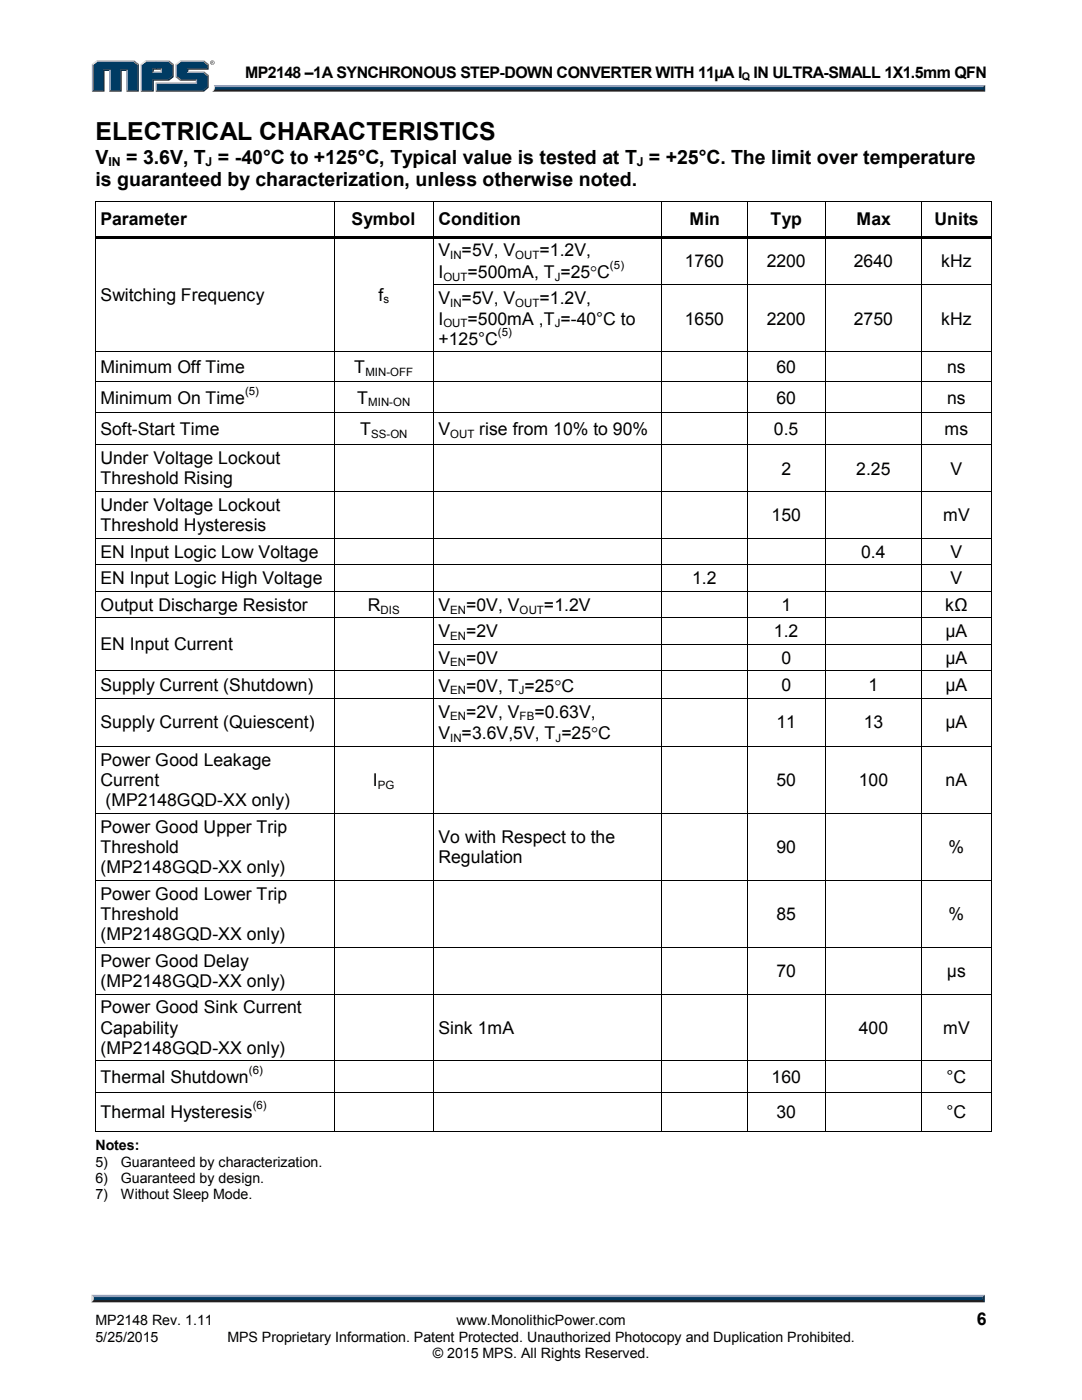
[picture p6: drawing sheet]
<svg xmlns="http://www.w3.org/2000/svg" width="216mm" height="279mm" viewBox="0 0 216 279" stroke-linecap="round" stroke-linejoin="round" font-family="sans-serif">
<path d="M42.7 17h153.9l-.4 .6h-153.4z" fill="#94a0b9"/>
<path d="M42.8 17.6h153.4l.4 .7h-154.3l.4-.3z" fill="#231f20"/>
<path d="M196.2 17.4l.4-.4v1.3l-.4-.4z" fill="#001339"/>
<path d="M42.9 17.4h153.3v.5h-153.4z" fill="#003b63"/>
<path d="M42.7 17l.2 .5a.78 .78 0 0 1-.6 .8l.1-.1a1.22 1.22 0 0 0 .3-1.2z" fill="#dcddde"/>
<path d="M30.4 14.5l.3-.2h1.3l.3 .2z" fill="#94a0b9"/>
<g fill="#003b63">
<path d="M18.6 12.9l.8-.6h7.2l.8 .6v5.1h-2v-4.1h-1.4v4.1h-2v-4.1h-1.4v4.1h-2z"/>
<path d="M28.3 12.9l.8-.6h2.2v1.3h-.9v.9h1.9v-.9h-1.3v-1.3h2.6l.8 .6v2.3l-.8 .6h-3.2v2.2h-2.1z"/>
<path d="M31.3 16.7h8v-.9h-3.2l-.9-.6v-2.3l.9-.6h4.4l.9 .6v.7h-4.1v.9h3.2l.9 .6v2.2l-.9 .7h-9.2z"/>
</g>
<path d="M35.9 12.2h4.8" fill="none" stroke="#94a0b9" stroke-width=".26"/>
<path d="M35 12.8l.9-.7 .2 .2-.8 .6z" fill="#dcddde"/>
<path d="M35.1 12.8v2.6" fill="none" stroke="#94a0b9" stroke-width=".27"/>
<path d="M35 15.4l.3-.2 .8 .6-.2 .3z" fill="#547194"/>
<path d="M35.9 16h3.4" fill="none" stroke="#001339" stroke-width=".26"/>
<g fill="#94a0b9">
<path d="M31 16.5h8.1v-.4l.2-.3v.9h-8z"/>
<path d="M31 16.5l.3 .2v1.3l-.3 .3z"/>
</g>
<path d="M37.3 13.6h4.1v-.7l.2-.1v1.1h-4v.4l-.3 .2z" fill="#001339"/>
<path d="M37.3 14.4h3.4" fill="none" stroke="#94a0b9" stroke-width=".26"/>
<path d="M40.7 14.3l.9 .7-.2 .1-.9-.6z" fill="#547194"/>
<g fill="#001339">
<path d="M31 18.3l.3-.3h9.2l.9-.7v-2.2l.2-.1v2.5l-.9 .8z"/>
<path d="M30.4 15.8h3.2l.8-.6v-2.3l.2-.1v2.6l-.9 .7h-3v2.2h-2.6l.2-.3h2.1z"/>
</g>
<path d="M33.7 12.1l.9 .7-.2 .1-.8-.6z" fill="#547194"/>
<path d="M29 12.2h4.7" fill="none" stroke="#94a0b9" stroke-width=".26"/>
<path d="M28.1 12.8l.9-.7 .1 .2-.8 .6z" fill="#dcddde"/>
<path d="M28.2 12.8v5.5" fill="none" stroke="#94a0b9" stroke-width=".27"/>
<path d="M32 13.9l.3-.3v.9l-.3-.2z" fill="#94a0b9"/>
<g fill="#001339">
<path d="M30.4 13.6h1.9l-.3 .3h-1.3v.4l-.3 .2z"/>
<path d="M27.4 12.9l.3-.1v5.5h-2.5l.2-.3h2z"/>
</g>
<path d="M26.8 12.1l.9 .7-.3 .1-.8-.6z" fill="#547194"/>
<path d="M19.2 12.2h7.6" fill="none" stroke="#94a0b9" stroke-width=".26"/>
<path d="M18.3 12.8l.9-.7 .2 .2-.8 .6z" fill="#dcddde"/>
<path d="M18.5 12.8v5.5" fill="none" stroke="#94a0b9" stroke-width=".27"/>
<path d="M20.6 13.9h1.4l-.2 .3h-.9v4.1h-2.6l.3-.3h2z" fill="#001339"/>
<path d="M21.9 13.9v4.4" fill="none" stroke="#94a0b9" stroke-width=".27"/>
<path d="M24 13.9h1.4l-.2 .3h-.9v4.1h-2.5l.2-.3h2z" fill="#001339"/>
<path d="M25.3 13.9v4.4" fill="none" stroke="#94a0b9" stroke-width=".27"/>
<path d="M40.7 12.1l.9 .7-.2 .1-.9-.6z" fill="#547194"/>
<g fill="#231f20">
<path d="M18.7 259.2h177.4l.4 .7h-178.3z"/>
<path d="M41.9 12.5a.45 .45 0 0 1 .9 0 .45 .45 0 0 1-.9 0zM42 12.5a.36 .36 0 0 0 .7 0 .36 .36 0 0 0-.7 0zM42.2 12.3h.3l.1 .5-.3-.3-.1 .3zM42.3 12.3v.2h.1z"/>
</g>
<path d="M18.3 258.4h178.2l-.4 .8h-177.4z" fill="#94a0b9"/>
<path d="M196.5 258.4v1.5l-.4-.4v-.6z" fill="#001339"/>
<path d="M18.7 258.9h177.4v.6h-177.4z" fill="#003b63"/>
<path d="M18.2 258.4l.5 .5v.5l-.5 .5z" fill="#dcddde"/>
<g fill="#000">
<path d="M19 40.1h.1v.7h-.1zM19 47.2h.1v.7h-.1zM19 56.8h.1v.6h-.1zM19.1 47.2h47.5v.5h-47.5zM66.6 40.1h.2v.7h-.2zM66.6 47.7h.2v.2h-.2zM66.6 47.2h19.8v.5h-19.8zM66.6 56.8h.2v.6h-.2zM86.4 40.1h.2v.7h-.2zM86.4 47.7h.2v.2h-.2zM86.4 47.2h45.6v.5h-45.6zM86.4 56.8h.2v.6h-.2z"/>
<path d="M132 40.1h.2v.7h-.2zM132 47.7h.2v.2h-.2zM132 47.2h17v.5h-17zM132 56.8h.2v.6h-.2zM149 40.1h.1v.7h-.1zM149 47.7h.1v.2h-.1zM149 47.2h15.7v.5h-15.7zM149 56.8h.1v.6h-.1zM164.7 40.1h.2v.7h-.2zM164.7 47.7h.2v.2h-.2zM164.7 47.2h19v.5h-19zM164.7 56.8h.2v.6h-.2z"/>
<path d="M183.7 40.1h.2v.7h-.2zM183.7 47.7h.2v.2h-.2zM183.7 47.2h14.1v.5h-14.1zM183.7 56.8h.2v.6h-.2zM197.8 40.1h.2v.7h-.2zM197.8 40.1h.2v.2h-.2zM197.8 47.2h.2v.7h-.2zM197.8 56.8h.2v.6h-.2zM19 70.1h.1v.7h-.1zM19 76.1h.1v.7h-.1zM66.6 70.1h.2v.7h-.2zM66.6 76.1h.2v.7h-.2z"/>
<path d="M86.4 70.1h.2v.7h-.2zM86.4 76.1h.2v.7h-.2zM132 70.1h.2v.7h-.2zM132 76.1h.2v.7h-.2zM149 70.1h.1v.7h-.1zM149 76.1h.1v.7h-.1zM164.7 70.1h.2v.7h-.2zM164.7 76.1h.2v.7h-.2zM183.7 70.1h.2v.7h-.2zM183.7 76.1h.2v.7h-.2zM197.8 70.1h.2v.7h-.2zM197.8 76.1h.2v.7h-.2z"/>
<path d="M19 82.3h.1v.7h-.1zM19 88.7h.1v.7h-.1zM19 98h.1v.7h-.1zM66.6 82.3h.2v.7h-.2zM66.6 88.7h.2v.7h-.2zM66.6 98h.2v.7h-.2zM86.4 82.3h.2v.7h-.2zM86.4 88.7h.2v.7h-.2zM86.4 98h.2v.7h-.2zM132 82.3h.2v.7h-.2zM132 88.7h.2v.7h-.2zM132 98h.2v.7h-.2z"/>
<path d="M149 82.3h.1v.7h-.1zM149 88.7h.1v.7h-.1zM149 98h.1v.7h-.1zM164.7 82.3h.2v.7h-.2zM164.7 88.7h.2v.7h-.2zM164.7 98h.2v.7h-.2zM183.7 82.3h.2v.7h-.2zM183.7 88.7h.2v.7h-.2zM183.7 98h.2v.7h-.2zM197.8 82.3h.2v.7h-.2zM197.8 88.7h.2v.7h-.2zM197.8 98h.2v.7h-.2z"/>
<path d="M19 107.3h.1v.7h-.1zM19 112.6h.1v.6h-.1zM19 118h.1v.7h-.1zM66.6 107.3h.2v.7h-.2zM66.6 112.6h.2v.6h-.2zM66.6 118h.2v.7h-.2zM86.4 107.3h.2v.7h-.2zM86.4 112.6h.2v.6h-.2zM86.4 118h.2v.7h-.2zM132 107.3h.2v.7h-.2zM132 112.6h.2v.6h-.2zM132 118h.2v.7h-.2z"/>
<path d="M149 107.3h.1v.7h-.1zM149 112.6h.1v.6h-.1zM149 118h.1v.7h-.1zM164.7 107.3h.2v.7h-.2zM164.7 112.6h.2v.6h-.2zM164.7 118h.2v.7h-.2zM183.7 107.3h.2v.7h-.2zM183.7 112.6h.2v.6h-.2zM183.7 118h.2v.7h-.2zM197.8 107.3h.2v.7h-.2zM197.8 112.6h.2v.6h-.2zM197.8 118h.2v.7h-.2z"/>
<path d="M19 123.2h.1v.7h-.1zM19 128.5h.1v.7h-.1zM19 133.7h.1v.7h-.1zM19 139.3h.1v.7h-.1zM66.6 123.2h.2v.7h-.2zM66.6 128.5h.2v.7h-.2zM66.6 133.7h.2v.7h-.2zM66.6 139.3h.2v.7h-.2zM86.4 123.2h.2v.7h-.2zM86.4 128.5h.2v.7h-.2zM86.4 133.7h.2v.7h-.2zM86.4 139.3h.2v.7h-.2z"/>
<path d="M132 123.2h.2v.7h-.2zM132 128.5h.2v.7h-.2zM132 133.7h.2v.7h-.2zM132 139.3h.2v.7h-.2zM149 123.2h.1v.7h-.1zM149 128.5h.1v.7h-.1zM149 133.7h.1v.7h-.1zM149 139.3h.1v.7h-.1zM164.7 123.2h.2v.7h-.2zM164.7 128.5h.2v.7h-.2zM164.7 133.7h.2v.7h-.2zM164.7 139.3h.2v.7h-.2z"/>
<path d="M183.7 123.2h.2v.7h-.2zM183.7 128.5h.2v.7h-.2zM183.7 133.7h.2v.7h-.2zM183.7 139.3h.2v.7h-.2zM197.8 123.2h.2v.7h-.2zM197.8 128.5h.2v.7h-.2zM197.8 133.7h.2v.7h-.2zM197.8 139.3h.2v.7h-.2zM19 148.8h.1v.7h-.1zM66.6 148.8h.2v.7h-.2zM86.4 148.8h.2v.7h-.2zM132 148.8h.2v.7h-.2z"/>
<path d="M149 148.8h.1v.7h-.1zM164.7 148.8h.2v.7h-.2zM183.7 148.8h.2v.7h-.2zM197.8 148.8h.2v.7h-.2zM19 162.2h.1v.7h-.1zM19 175.6h.1v.7h-.1zM66.6 162.2h.2v.7h-.2zM66.6 175.6h.2v.7h-.2zM86.4 162.2h.2v.7h-.2zM86.4 175.6h.2v.7h-.2zM132 162.2h.2v.7h-.2zM132 175.6h.2v.7h-.2z"/>
<path d="M149 162.2h.1v.7h-.1zM149 175.6h.1v.7h-.1zM164.7 162.2h.2v.7h-.2zM164.7 175.6h.2v.7h-.2zM183.7 162.2h.2v.7h-.2zM183.7 175.6h.2v.7h-.2zM197.8 162.2h.2v.7h-.2zM197.8 175.6h.2v.7h-.2zM19 189h.1v.7h-.1zM19 198.3h.1v.7h-.1zM66.6 189h.2v.7h-.2zM66.6 198.3h.2v.7h-.2z"/>
<path d="M86.4 189h.2v.7h-.2zM86.4 198.3h.2v.7h-.2zM132 189h.2v.7h-.2zM132 198.3h.2v.7h-.2zM149 189h.1v.7h-.1zM149 198.3h.1v.7h-.1zM164.7 189h.2v.7h-.2zM164.7 198.3h.2v.7h-.2zM183.7 189h.2v.7h-.2zM183.7 198.3h.2v.7h-.2zM197.8 189h.2v.7h-.2zM197.8 198.3h.2v.7h-.2z"/>
<path d="M19 211.6h.1v.7h-.1zM19 217.9h.1v.7h-.1zM66.6 211.6h.2v.7h-.2zM66.6 217.9h.2v.7h-.2zM86.4 211.6h.2v.7h-.2zM86.4 217.9h.2v.7h-.2zM132 211.6h.2v.7h-.2zM132 217.9h.2v.7h-.2zM149 211.6h.1v.7h-.1zM149 217.9h.1v.7h-.1zM164.7 211.6h.2v.7h-.2zM164.7 217.9h.2v.7h-.2z"/>
<path d="M183.7 211.6h.2v.7h-.2zM183.7 217.9h.2v.7h-.2zM197.8 211.6h.2v.7h-.2zM197.8 217.9h.2v.7h-.2zM197.8 225.8h.2v.1h-.2z"/>
</g>
<g fill="none" stroke="#000" stroke-width=".2">
<path d="M19 40.2h47.6M19 40.8v6.4M19 47.9v8.9M19 57.4v12.7M66.7 40.8v6.4M66.7 47.9v8.9M66.7 57.4v12.7M66.8 40.2h19.6M86.5 40.8v6.4M86.5 47.9v8.9M86.5 57.4v12.7M86.6 40.2h45.4"/>
<path d="M86.6 56.9h45.4M132.1 40.8v6.4M132.1 47.9v8.9M132.1 57.4v12.7M132.2 40.2h16.8M132.2 56.9h16.8M149.1 40.8v6.4M149.1 47.9v8.9M149.1 57.4v12.7M149.1 40.2h15.6M149.1 56.9h15.6M164.8 40.8v6.4"/>
<path d="M164.8 47.9v8.9M164.8 57.4v12.7M164.9 40.2h18.8M164.9 56.9h18.8M183.8 40.8v6.4M183.8 47.9v8.9M183.8 57.4v12.7M183.9 40.2h13.9M183.9 56.9h13.9M197.9 40.8v6.4M197.9 47.9v8.9M197.9 57.4v12.7"/>
<path d="M19 70.8v5.3M19 76.8v5.5M19.1 70.2h47.5M19.1 76.2h47.5M66.7 70.8v5.3M66.7 76.8v5.5M66.8 70.2h19.6M66.8 76.2h19.6M86.5 70.8v5.3M86.5 76.8v5.5M86.6 70.2h45.4M86.6 76.2h45.4"/>
<path d="M132.1 70.8v5.3M132.1 76.8v5.5M132.2 70.2h16.8M132.2 76.2h16.8M149.1 70.8v5.3M149.1 76.8v5.5M149.1 70.2h15.6M149.1 76.2h15.6M164.8 70.8v5.3M164.8 76.8v5.5M164.9 70.2h18.8M164.9 76.2h18.8"/>
<path d="M183.8 70.8v5.3M183.8 76.8v5.5M183.9 70.2h13.9M183.9 76.2h13.9M197.9 70.8v5.3M197.9 76.8v5.5M19 83v5.7M19 89.4v8.6M19 98.7v8.6M19.1 82.4h47.5M19.1 88.8h47.5M19.1 98.1h47.5"/>
<path d="M66.7 83v5.7M66.7 89.4v8.6M66.7 98.7v8.6M66.8 82.4h19.6M66.8 88.8h19.6M66.8 98.1h19.6M86.5 83v5.7M86.5 89.4v8.6M86.5 98.7v8.6M86.6 82.4h45.4M86.6 88.8h45.4M86.6 98.1h45.4"/>
<path d="M132.1 83v5.7M132.1 89.4v8.6M132.1 98.7v8.6M132.2 82.4h16.8M132.2 88.8h16.8M132.2 98.1h16.8M149.1 83v5.7M149.1 89.4v8.6M149.1 98.7v8.6M149.1 82.4h15.6M149.1 88.8h15.6M149.1 98.1h15.6"/>
<path d="M164.8 83v5.7M164.8 89.4v8.6M164.8 98.7v8.6M164.9 82.4h18.8M164.9 88.8h18.8M164.9 98.1h18.8M183.8 83v5.7M183.8 89.4v8.6M183.8 98.7v8.6M183.9 82.4h13.9M183.9 88.8h13.9M183.9 98.1h13.9"/>
<path d="M197.9 83v5.7M197.9 89.4v8.6M197.9 98.7v8.6M19 108v4.6M19 113.2v4.8M19 118.7v4.5M19.1 107.4h47.5M19.1 112.6h47.5M19.1 118.1h47.5M66.7 108v4.6M66.7 113.2v4.8M66.7 118.7v4.5"/>
<path d="M66.8 107.4h19.6M66.8 112.6h19.6M66.8 118.1h19.6M86.5 108v4.6M86.5 113.2v4.8M86.5 118.7v4.5M86.6 107.4h45.4M86.6 112.6h45.4M86.6 118.1h45.4M132.1 108v4.6M132.1 113.2v4.8M132.1 118.7v4.5"/>
<path d="M132.2 107.4h16.8M132.2 112.6h16.8M132.2 118.1h16.8M149.1 108v4.6M149.1 113.2v4.8M149.1 118.7v4.5M149.1 107.4h15.6M149.1 112.6h15.6M149.1 118.1h15.6M164.8 108v4.6M164.8 113.2v4.8M164.8 118.7v4.5"/>
<path d="M164.9 107.4h18.8M164.9 112.6h18.8M164.9 118.1h18.8M183.8 108v4.6M183.8 113.2v4.8M183.8 118.7v4.5M183.9 107.4h13.9M183.9 112.6h13.9M183.9 118.1h13.9M197.9 108v4.6M197.9 113.2v4.8M197.9 118.7v4.5"/>
<path d="M19 123.9v4.6M19 129.2v4.5M19 134.4v4.9M19 140v8.8M19.1 123.3h47.5M19.1 133.8h47.5M19.1 139.4h47.5M66.7 123.9v4.6M66.7 129.2v4.5M66.7 134.4v4.9M66.7 140v8.8M66.8 123.3h19.6"/>
<path d="M66.8 133.8h19.6M66.8 139.4h19.6M86.5 123.9v4.6M86.5 129.2v4.5M86.5 134.4v4.9M86.5 140v8.8M86.6 123.3h45.4M86.6 128.6h45.4M86.6 133.8h45.4M86.6 139.4h45.4M132.1 123.9v4.6M132.1 129.2v4.5"/>
<path d="M132.1 134.4v4.9M132.1 140v8.8M132.2 123.3h16.8M132.2 128.6h16.8M132.2 133.8h16.8M132.2 139.4h16.8M149.1 123.9v4.6M149.1 129.2v4.5M149.1 134.4v4.9M149.1 140v8.8M149.1 123.3h15.6M149.1 128.6h15.6"/>
<path d="M149.1 133.8h15.6M149.1 139.4h15.6M164.8 123.9v4.6M164.8 129.2v4.5M164.8 134.4v4.9M164.8 140v8.8M164.9 123.3h18.8M164.9 128.6h18.8M164.9 133.8h18.8M164.9 139.4h18.8M183.8 123.9v4.6M183.8 129.2v4.5"/>
<path d="M183.8 134.4v4.9M183.8 140v8.8M183.9 123.3h13.9M183.9 128.6h13.9M183.9 133.8h13.9M183.9 139.4h13.9M197.9 123.9v4.6M197.9 129.2v4.5M197.9 134.4v4.9M197.9 140v8.8M19 149.5v12.7M19.1 148.9h47.5"/>
<path d="M66.7 149.5v12.7M66.8 148.9h19.6M86.5 149.5v12.7M86.6 148.9h45.4M132.1 149.5v12.7M132.2 148.9h16.8M149.1 149.5v12.7M149.1 148.9h15.6M164.8 149.5v12.7M164.9 148.9h18.8M183.8 149.5v12.7M183.9 148.9h13.9"/>
<path d="M197.9 149.5v12.7M19 162.9v12.7M19 176.3v12.7M19.1 162.3h47.5M19.1 175.7h47.5M66.7 162.9v12.7M66.7 176.3v12.7M66.8 162.3h19.6M66.8 175.7h19.6M86.5 162.9v12.7M86.5 176.3v12.7M86.6 162.3h45.4"/>
<path d="M86.6 175.7h45.4M132.1 162.9v12.7M132.1 176.3v12.7M132.2 162.3h16.8M132.2 175.7h16.8M149.1 162.9v12.7M149.1 176.3v12.7M149.1 162.3h15.6M149.1 175.7h15.6M164.8 162.9v12.7M164.8 176.3v12.7M164.9 162.3h18.8"/>
<path d="M164.9 175.7h18.8M183.8 162.9v12.7M183.8 176.3v12.7M183.9 162.3h13.9M183.9 175.7h13.9M197.9 162.9v12.7M197.9 176.3v12.7M19 189.7v8.6M19 199v12.6M19.1 189.1h47.5M19.1 198.4h47.5M66.7 189.7v8.6"/>
<path d="M66.7 199v12.6M66.8 189.1h19.6M66.8 198.4h19.6M86.5 189.7v8.6M86.5 199v12.6M86.6 189.1h45.4M86.6 198.4h45.4M132.1 189.7v8.6M132.1 199v12.6M132.2 189.1h16.8M132.2 198.4h16.8M149.1 189.7v8.6"/>
<path d="M149.1 199v12.6M149.1 189.1h15.6M149.1 198.4h15.6M164.8 189.7v8.6M164.8 199v12.6M164.9 189.1h18.8M164.9 198.4h18.8M183.8 189.7v8.6M183.8 199v12.6M183.9 189.1h13.9M183.9 198.4h13.9M197.9 189.7v8.6"/>
<path d="M197.9 199v12.6M19 212.3v5.6M19 218.6v7.3M19.1 211.7h47.5M19.1 218h47.5M66.7 212.3v5.6M66.7 218.6v7.3M66.8 211.7h19.6M66.8 218h19.6M86.5 212.3v5.6M86.5 218.6v7.3M86.6 211.7h45.4"/>
<path d="M86.6 218h45.4M132.1 212.3v5.6M132.1 218.6v7.3M132.2 211.7h16.8M132.2 218h16.8M149.1 212.3v5.6M149.1 218.6v7.3M149.1 211.7h15.6M149.1 218h15.6M164.8 212.3v5.6M164.8 218.6v7.3M164.9 211.7h18.8"/>
<path d="M164.9 218h18.8M183.8 212.3v5.6M183.8 218.6v7.3M183.9 211.7h13.9M183.9 218h13.9M197.9 212.3v5.6M197.9 218.6v7.3M19 225.8h47.6M66.8 225.8h19.6M86.6 225.8h45.4M132.2 225.8h16.8M149.1 225.8h15.6"/>
<path d="M164.9 225.8h18.8M183.9 225.8h13.9"/>
</g>
<text font-size="5" x="19" y="28">ELECTRICAL CHARACTERISTICS</text>
<g font-size="3.9">
<text x="19" y="32.6">V</text>
<text x="25.2" y="32.6">= 3.6V, T = -40°C to +125°C, Typical value is tested at T = +25°C. The limit over temperature</text>
<text x="19" y="37.1">is guaranteed by characterization, unless otherwise noted.</text>
</g>
<g font-size="3.5">
<text x="20.1" y="44.9">Parameter</text>
<text x="70.2" y="44.9">Symbol</text>
<text x="87.5" y="44.9">Condition</text>
<text x="137.6" y="44.9">Min</text>
<text x="153.8" y="44.9">Typ</text>
<text x="170.9" y="44.9">Max</text>
<text x="186.5" y="44.9">Units</text>
<text x="87.5" y="51.1">V =5V, V</text>
<text x="107.7" y="51.1">=1.2V,</text>
<text x="136.7" y="53.3">1760</text>
<text x="153" y="53.3">2200</text>
<text x="170.4" y="53.3">2640</text>
<text x="187.8" y="53.3">kHz</text>
<text x="20.1" y="60">Switching Frequency</text>
<text x="75.5" y="60">f</text>
<text x="87.5" y="55.5">I</text>
<text x="93.3" y="55.5">=500mA, T =25°C</text>
<text x="87.5" y="60.7">V =5V, V</text>
<text x="87.5" y="64.8">I</text>
<text x="93.3" y="64.8">=500mA ,T =-40°C to</text>
<text x="107.7" y="60.7">=1.2V,</text>
<text x="136.7" y="64.8">1650</text>
<text x="153" y="64.8">2200</text>
<text x="170.4" y="64.8">2750</text>
<text x="187.8" y="64.8">kHz</text>
<text x="87.5" y="68.8">+125°C</text>
<text x="20.1" y="74.4">Minimum Off Time</text>
<text x="70.7" y="74.4">T</text>
<text x="154.9" y="74.4">60</text>
<text x="189" y="74.4">ns</text>
<text x="20.1" y="80.6">Minimum On Time</text>
<text x="71.3" y="80.6">T</text>
<text x="154.9" y="80.6">60</text>
<text x="189" y="80.6">ns</text>
<text x="20.1" y="86.8">Soft-Start Time</text>
<text x="71.9" y="86.8">T</text>
<text x="87.5" y="86.8">V</text>
<text x="95.6" y="86.8">rise from 10% to 90%</text>
<text x="154.4" y="86.8">0.5</text>
<text x="188.5" y="86.8">ms</text>
<text x="20.1" y="92.7">Under Voltage Lockout</text>
<text x="155.9" y="94.7">2</text>
<text x="170.9" y="94.7">2.25</text>
<text x="189.7" y="94.7">V</text>
<text x="20.1" y="96.7">Threshold Rising</text>
<text x="20.1" y="102">Under Voltage Lockout</text>
<text x="20.1" y="106">Threshold Hysteresis</text>
<text x="154" y="104">150</text>
<text x="188.2" y="104">mV</text>
<text x="20.1" y="111.3">EN Input Logic Low Voltage</text>
<text x="171.8" y="111.3">0.4</text>
<text x="189.7" y="111.3">V</text>
<text x="20.1" y="116.6">EN Input Logic High Voltage</text>
<text x="138.1" y="116.6">1.2</text>
<text x="189.7" y="116.6">V</text>
<text x="20.1" y="121.9">Output Discharge Resistor</text>
<text x="73.4" y="121.9">R</text>
<text x="87.5" y="121.9">V</text>
<text x="93" y="121.9">=0V, V</text>
<text x="108.5" y="121.9">=1.2V</text>
<text x="155.9" y="121.9">1</text>
<text x="188.6" y="121.9">kΩ</text>
<text x="20.1" y="129.8">EN Input Current</text>
<text x="87.5" y="127.2">V</text>
<text x="93" y="127.2">=2V</text>
<text x="154.4" y="127.2">1.2</text>
<text x="188.6" y="127.2">μA</text>
<text x="20.1" y="137.8">Supply Current (Shutdown)</text>
<text x="87.5" y="132.5">V</text>
<text x="93" y="132.5">=0V</text>
<text x="155.9" y="137.8">0</text>
<text x="155.9" y="132.5">0</text>
<text x="173.3" y="137.8">1</text>
<text x="188.6" y="137.8">μA</text>
<text x="188.6" y="132.5">μA</text>
<text x="87.5" y="138">V</text>
<text x="87.5" y="143.2">V</text>
<text x="93" y="138">=0V, T =25°C</text>
<text x="93" y="143.2">=2V, V</text>
<text x="106.6" y="143.2">=0.63V,</text>
<text x="20.1" y="145.4">Supply Current (Quiescent)</text>
<text x="87.5" y="147.6">V =3.6V,5V, T =25°C</text>
<text x="154.9" y="145.4">11</text>
<text x="172.3" y="145.4">13</text>
<text x="188.6" y="145.4">μA</text>
<text x="20.1" y="152.8">Power Good Leakage</text>
<text x="20.1" y="156.8">Current</text>
<text x="21" y="160.9">(MP2148GQD-XX only)</text>
<text x="74.4" y="156.8">I</text>
<text x="154.9" y="156.8">50</text>
<text x="171.4" y="156.8">100</text>
<text x="188.7" y="156.8">nA</text>
<text x="20.1" y="166.2">Power Good Upper Trip</text>
<text x="20.1" y="170.2">Threshold</text>
<text x="87.5" y="168.2">Vo with Respect to the</text>
<text x="87.5" y="172.3">Regulation</text>
<text x="154.9" y="170.2">90</text>
<text x="189.3" y="170.2">%</text>
<text x="20.1" y="174.3">(MP2148GQD-XX only)</text>
<text x="20.1" y="179.5">Power Good Lower Trip</text>
<text x="20.1" y="183.6">Threshold</text>
<text x="154.9" y="183.6">85</text>
<text x="189.3" y="183.6">%</text>
<text x="20.1" y="187.7">(MP2148GQD-XX only)</text>
<text x="20.1" y="192.9">Power Good Delay</text>
<text x="20.1" y="197">(MP2148GQD-XX only)</text>
<text x="154.9" y="194.9">70</text>
<text x="188.9" y="194.9">μs</text>
<text x="20.1" y="202.2">Power Good Sink Current</text>
<text x="20.1" y="206.3">Capability</text>
<text x="87.5" y="206.3">Sink 1mA</text>
<text x="171.4" y="206.3">400</text>
<text x="188.2" y="206.3">mV</text>
<text x="20.1" y="210.3">(MP2148GQD-XX only)</text>
<text x="20.1" y="216.1">Thermal Shutdown</text>
<text x="154" y="216.1">160</text>
<text x="188.8" y="216.1">°C</text>
<text x="20.1" y="223.1">Thermal Hysteresis</text>
<text x="154.9" y="223.1">30</text>
<text x="188.9" y="223.1">°C</text>
<text x="194.9" y="264.5">6</text>
</g>
<text font-size="3.2" x="48.9" y="15.6">MP2148 –1A SYNCHRONOUS STEP-DOWN CONVERTER WITH 11µA I IN ULTRA-SMALL 1X1.5mm QFN</text>
<g font-size="2.8">
<text x="19" y="229.5">Notes:</text>
<text x="19" y="232.8">5)</text>
<text x="24.1" y="232.8">Guaranteed by characterization.</text>
<text x="19" y="236.1">6)</text>
<text x="19" y="239.3">7)</text>
<text x="24.1" y="236.1">Guaranteed by design.</text>
<text x="24.1" y="239.3">Without Sleep Mode.</text>
<text x="19" y="267.9">5/25/2015</text>
<text x="19" y="264.5">MP2148 Rev. 1.11</text>
<text x="45.4" y="267.9">MPS Proprietary Information. Patent Protected. Unauthorized Photocopy and Duplication Prohibited.</text>
<text x="91.1" y="264.5">www.MonolithicPower.com</text>
<text x="86.4" y="271.1">© 2015 MPS. All Rights Reserved.</text>
</g>
<g font-size="2.5">
<text x="21.6" y="33.2">IN</text>
<text x="41" y="33.2">J</text>
<text x="127" y="33.2">J</text>
</g>
<g font-size="2.3">
<text x="89.8" y="51.7">IN</text>
<text x="102.8" y="51.7">OUT</text>
<text x="121.7" y="53.7">(5)</text>
<text x="88.5" y="56">OUT</text>
<text x="110.7" y="56">J</text>
<text x="76.5" y="60.5">s</text>
<text x="88.5" y="65.3">OUT</text>
<text x="89.8" y="61.3">IN</text>
<text x="102.8" y="61.3">OUT</text>
<text x="110.7" y="65.3">J</text>
<text x="99.4" y="67.1">(5)</text>
<text x="72.9" y="75">MIN-OFF</text>
<text x="48.9" y="78.8">(5)</text>
<text x="73.5" y="81.1">MIN-ON</text>
<text x="74.1" y="87.4">SS-ON</text>
<text x="89.8" y="87.4">OUT</text>
<text x="75.9" y="122.5">DIS</text>
<text x="89.8" y="122.5">EN</text>
<text x="103.7" y="122.5">OUT</text>
<text x="89.8" y="127.7">EN</text>
<text x="89.8" y="133">EN</text>
<text x="89.8" y="138.6">EN</text>
<text x="89.8" y="143.8">EN</text>
<text x="103.5" y="138.6">J</text>
<text x="103.7" y="143.8">FB</text>
<text x="89.8" y="148.1">IN</text>
<text x="110.9" y="148.1">J</text>
<text x="75.4" y="157.4">PG</text>
<text x="49.7" y="214.3">(6)</text>
<text x="50.4" y="221.4">(6)</text>
</g>
<text font-size="2.1" x="148" y="15.9">Q</text>
</svg>
